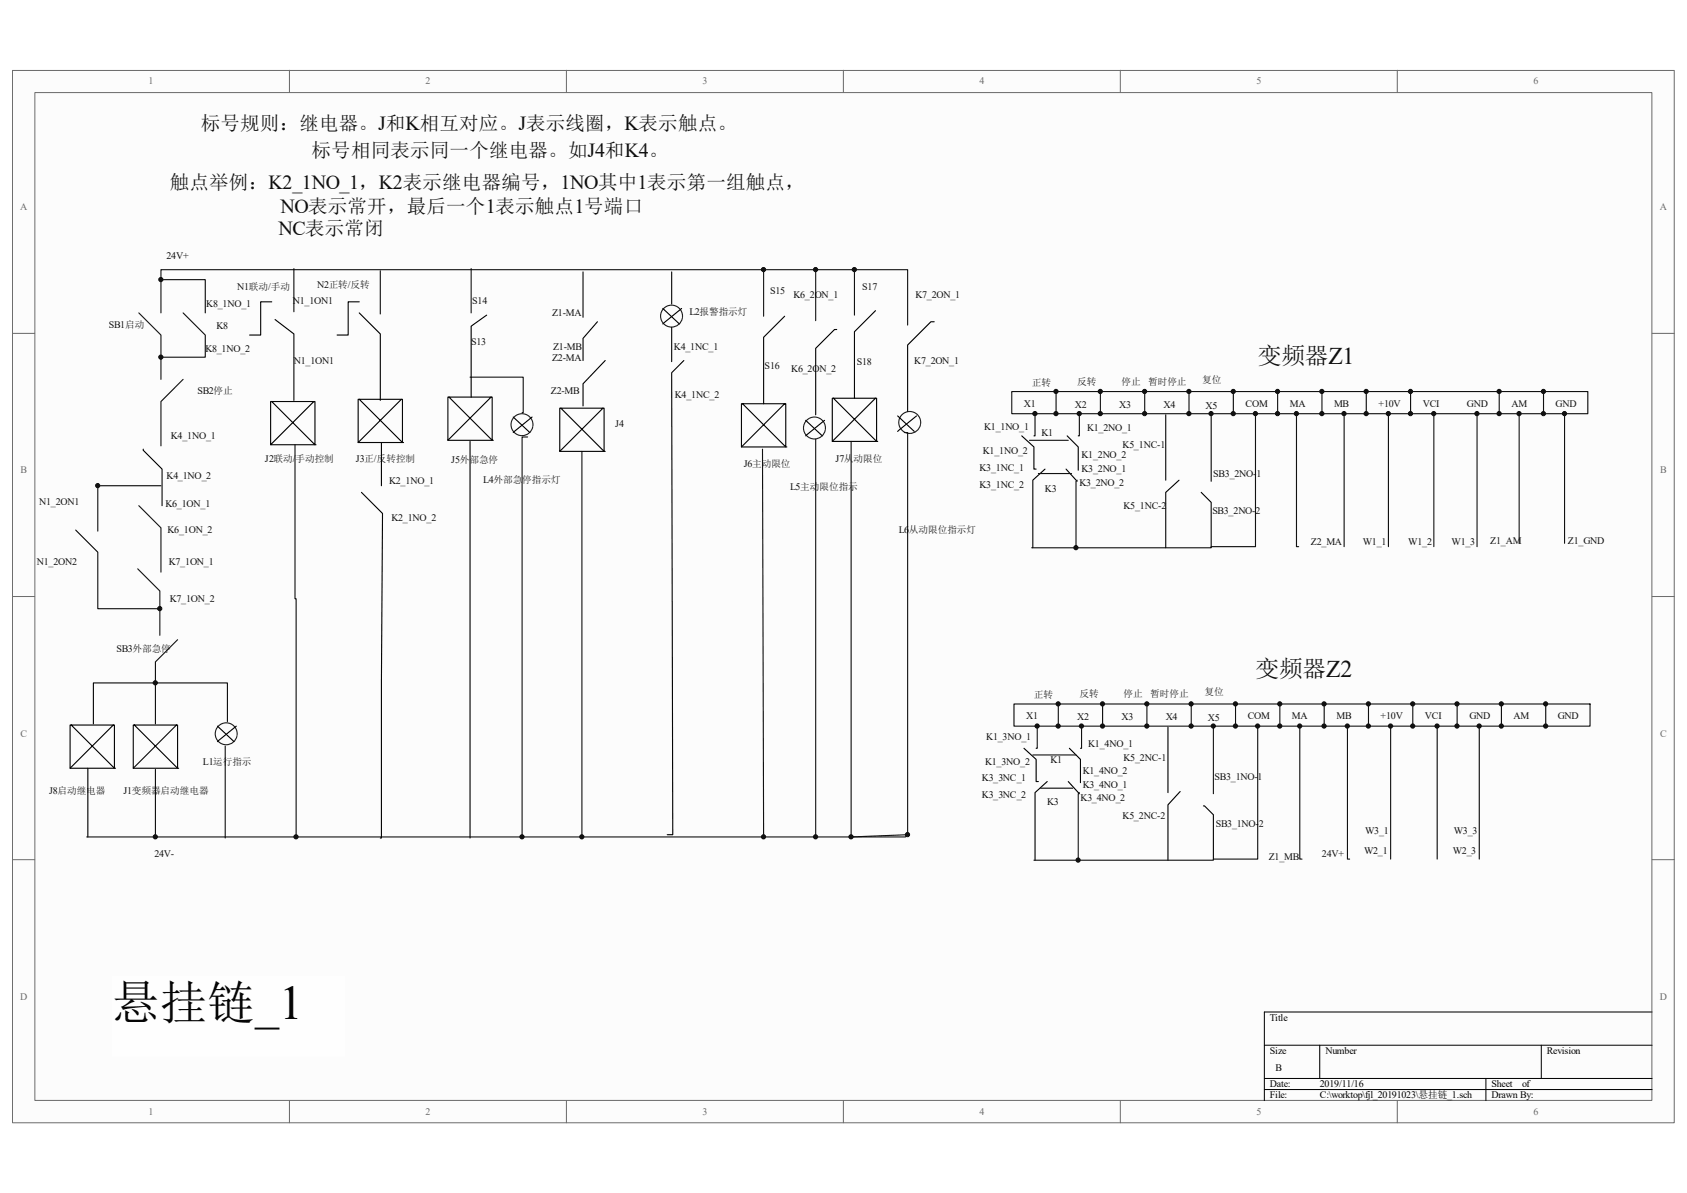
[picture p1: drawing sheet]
<svg xmlns="http://www.w3.org/2000/svg" width="297mm" height="210mm" viewBox="0 0 297 210" stroke-linecap="round" stroke-linejoin="round" font-family="sans-serif">
<path d="M2.2 12.4h292.6v185.3h-292.6z" fill="#fcfcfc"/>
<path d="M2.2 12.4h292.6v185.3h-292.6z" fill="none" stroke="#6a6a6a" stroke-width=".18"/>
<path d="M6.2 16.3h284.6v177.4h-284.6z" fill="#fcfcfc"/>
<g fill="none" stroke="#6a6a6a" stroke-width=".18">
<path d="M6.1 16.3h284.7v177.4h-284.7zM51 12.4v3.9M99.7 12.4v3.9M148.5 12.4v3.9M197.2 12.4v3.9M246 12.4v3.9M2.2 58.7h3.9M290.9 58.7h3.9M2.2 105h3.9M290.9 105h3.9M2.2 151.3h3.9M290.9 151.3h3.9"/>
<path d="M51 193.8v3.9M99.7 193.8v3.9M148.5 193.8v3.9M197.2 193.8v3.9M246 193.8v3.9"/>
</g>
<path d="M290.9 178.2h-68.3v15.6M222.6 184h68.3M222.6 189.9h68.3M222.6 191.8h68.3M232.4 184v5.9M261.6 189.9v3.9M271.4 184v5.9" fill="none" stroke="#000" stroke-width=".18"/>
<g fill="none" stroke="#0e0e0e" stroke-width=".19">
<path d="M24.4 55.1l3.9 3.9v7.8M28.3 49.2h7.8v5.9M28.3 55.1v-7.6h131.5v9.7M32.2 55.1l3.9 3.9v3.9h-7.8M51.7 47.3v7.6M67 47.7v7.6M82.9 47.3v7.8M102.6 47.9v8M134.4 47.5v8.2M143.6 47.5v8.9M150.4 47.5v8M32.2 66.8l-3.9 3.9v7.8"/>
<path d="M51.9 78.3v27.1h.2v41.9M82.8 66.4h9.3v6.2h-.2M92.9 76.9h-1v70.4M102.5 79.5v67.8M134.2 79.1l.2 68.2M143.6 77.3v70M159.2 76.1h.6v70.8l-10 .4v-69.6M181.3 77.5h6.8M182.2 72.8v3.9h-.2M185.9 68.9v3.9M190 72.8v3.9h-.2M193.7 68.9v3.9"/>
<path d="M201.5 68.9v3.9M209.3 68.9v3.9M213.2 72.8v11.9M217.1 68.9v3.9M221 72.8v23.4h-7.8v.2h-31.6M224.9 68.9v3.9M228.3 72.8v23.4h.3M232.7 68.9v3.9M236.6 72.8v23.4M240.5 68.9h39.1v3.9h-101.5v-3.9h62.4v3.9M244.4 72.8v23.4M248.3 68.9v3.9"/>
<path d="M252.4 72.8v23.4M260 72.8v23.4M263.9 68.9v3.9M267.5 72.8v22.8M271.8 68.9v3.9M275.5 72.8v22.8M13.3 93.3l3.9 3.9v10h10.9M17 85.5h11.3M17.2 85.5v8M24.4 89l3.9 3.9v7.8M182.8 83.4h5.9M189.6 84.5l-.2 .2v11.7"/>
<path d="M24.2 100.1l3.9 3.9v7.8M31.3 112.6l-3.9 3.9v10.9M27.4 120.2h12.6v6.9M27.4 135.4v11.9l-.2-.2M39.7 131.3v16.2M178.5 123.9h101.4v3.9h-101.4zM181.8 132.9h7.6M182.6 127.8v3.9h-.2M183.2 138.8h5.7M186.3 123.9v3.9M190 139.5l-.2 .2v11.7M190.4 127.8v3.9h-.2"/>
<path d="M194.1 123.9v3.9M201.9 123.9v3.9M209.7 123.9v3.9M213.6 127.8v11.9M217.5 123.9v3.9M221.4 127.8v23.4h-7.8v.2h-31.6M225.3 123.9v3.9M228.8 127.8v23.4h.4M233.1 123.9v3.9M237.2 127.8v23.4h.4M240.9 123.9v3.9M244.8 127.8v23.4"/>
<path d="M248.7 123.9v3.9M253 127.8v23.4M256.5 123.9v3.9M260.4 127.8v23.4M264.3 123.9v3.9M272.1 123.9v3.9M159.8 146.9l-.4 .4h-144.1"/>
</g>
<g fill="none" stroke="#000" stroke-width=".19">
<path d="M47.8 53.1h-1.9v5.9h-2M48.4 56.3l3.3 2.5v11.7M63.2 53.1h-1.9v5.9h-2M63.2 55.1l3.8 3.7v11.7M85.7 55.5l-2.8 1.9v12.5M105.2 56.6l-2.6 3v3.9M116.7 54.3l2.9 2.7M118.3 47.9v5.6M118.3 57.6v6.1M120 54.3l-3.3 2.7M138.1 55.7l-3.7 3.7v11.7M147.3 58h-.4l-3.3 3.3v11.7"/>
<path d="M154.1 54.7l-3.7 3.7v11.7M164.5 56.6h-.6l-4.1 4.1v11.7M25.2 79.1v.2l3.3 3.3v6.4M47.6 78.3h8M47.8 70.7l7.6 7.6v-7.6h-7.8v7.6l7.7-7.6M63.1 77.9h8M63.2 70.3l7.7 7.6v-7.6h-7.8v7.6l7.6-7.6M67.2 77.9v7.6M78.9 77.5h7.9M79 69.9l7.7 7.6v-7.6h-7.8v7.6l7.6-7.6M82.8 77.7v69.8M90.4 73.4l2.9 2.7"/>
<path d="M93.7 73.4l-3.3 2.7M98.6 79.5h8M98.7 71.9l7.7 7.6v-7.6h-7.8v7.6l7.6-7.6M106.6 63.5l-4 4.1v3.9M120.4 63.5l-2.1 2.1 .1 81.3h-.9M130.5 78.7h8M130.7 71.1l7.6 7.6v-7.6h-7.8v7.6l7.6-7.6M141.9 74l2.9 2.7M145.2 74l-3.3 2.7M146.5 77.7h8M146.7 70.1l7.6 7.6v-7.6h-7.8v7.6l7.6-7.6M158 73.2l3 2.8"/>
<path d="M161.4 73.2l-3.4 2.8M179.9 76.7l2.1 2v3.9h.4M187.9 76.7l1.9 2v4.1M205.2 73v11.5M63.6 86.7l3.7 3.7-.1 29.8v27.3h-.2M184 82.6l-2.2 1.9v11.9M187.7 82.6l1.9 2.1M207.6 84.5l-2.4 2.2v9.7M211.5 86.7l1.7 1.7v7.8M12.3 135.2h8M12.5 127.6l7.6 7.6v-7.6h-7.8v7.6l7.6-7.6M15.5 135.2v12.1"/>
<path d="M23.5 135.2h8M23.7 127.6l7.6 7.6v-7.6h-7.8v7.6l7.6-7.6M27.4 120.2h-11v7.2M38.3 127.8l2.9 2.8M41.6 127.8l-3.3 2.8M180.3 131.7l2.1 2v3.9h.4M184.4 137.6l-2.2 1.9v11.9M188.1 137.6l1.9 2.1M188.3 131.7l1.9 2v4.1M205.6 128v11.5M207.8 139.3l-2.2 2.4v9.7M211.9 141.9h.2l1.5 1.5v7.8"/>
</g>
<path d="M120.1 55.9a1.93 1.93 0 0 0-2.6-2 1.93 1.93 0 0 0-.5 3.3 1.93 1.93 0 0 0 3.1-1.2M93.8 75a1.93 1.93 0 0 0-2.6-2 1.93 1.93 0 0 0-.5 3.3 1.93 1.93 0 0 0 3.1-1.2M145.3 75.6a1.93 1.93 0 0 0-2.7-2 1.93 1.93 0 0 0-.4 3.3 1.93 1.93 0 0 0 3.1-1.2M162.1 74.6a1.93 1.93 0 0 0-2.7-2 1.93 1.93 0 0 0-.4 3.3 1.93 1.93 0 0 0 3.1-1.2M41.7 129.4a1.93 1.93 0 0 0-2.6-2 1.93 1.93 0 0 0-.5 3.3 1.93 1.93 0 0 0 3.1-1.2" fill="none" stroke="#1c1c1c" stroke-width=".19"/>
<path d="M19.8 172h40.9v13.9h-40.9z" fill="#fefefe"/>
<path d="M19.8 171.9h40.9v14h-40.9z" fill="none" stroke="#fefefe" stroke-width=".18"/>
<g fill="#0e0e0e" stroke="#0e0e0e" stroke-width=".18">
<circle cx="17.2" cy="85.5" r=".37"/>
<circle cx="27.3" cy="147.3" r=".37"/>
<circle cx="27.3" cy="120.2" r=".37"/>
<circle cx="28.1" cy="107.1" r=".37"/>
<circle cx="28.3" cy="62.9" r=".37"/>
<circle cx="28.3" cy="49.2" r=".37"/>
<circle cx="52.1" cy="147.3" r=".37"/>
<circle cx="91.9" cy="147.3" r=".37"/>
<circle cx="102.4" cy="147.3" r=".37"/>
<circle cx="134.4" cy="147.3" r=".37"/>
<circle cx="134.4" cy="47.5" r=".37"/>
<circle cx="143.6" cy="147.3" r=".37"/>
<circle cx="143.6" cy="47.5" r=".37"/>
<circle cx="149.8" cy="147.3" r=".37"/>
<circle cx="150.4" cy="47.5" r=".37"/>
<circle cx="159.8" cy="146.9" r=".37"/>
<circle cx="182.2" cy="72.8" r=".37"/>
<circle cx="182.6" cy="127.8" r=".37"/>
<circle cx="185.9" cy="72.8" r=".37"/>
<circle cx="185.9" cy="68.9" r=".37"/>
<circle cx="186.3" cy="127.8" r=".37"/>
<circle cx="186.3" cy="123.9" r=".37"/>
<circle cx="189.4" cy="96.4" r=".37"/>
<circle cx="189.8" cy="151.4" r=".37"/>
<circle cx="190" cy="72.8" r=".37"/>
<circle cx="190.4" cy="127.8" r=".37"/>
<circle cx="193.7" cy="72.8" r=".37"/>
<circle cx="193.7" cy="68.9" r=".37"/>
<circle cx="194.1" cy="127.8" r=".37"/>
<circle cx="194.1" cy="123.9" r=".37"/>
<circle cx="201.5" cy="72.8" r=".37"/>
<circle cx="201.5" cy="68.9" r=".37"/>
<circle cx="201.9" cy="127.8" r=".37"/>
<circle cx="201.9" cy="123.9" r=".37"/>
<circle cx="209.3" cy="72.8" r=".37"/>
<circle cx="209.3" cy="68.9" r=".37"/>
<circle cx="209.7" cy="127.8" r=".37"/>
<circle cx="209.7" cy="123.9" r=".37"/>
<circle cx="213.2" cy="72.8" r=".37"/>
<circle cx="213.6" cy="127.8" r=".37"/>
<circle cx="217.1" cy="72.8" r=".37"/>
<circle cx="217.1" cy="68.9" r=".37"/>
<circle cx="217.5" cy="127.8" r=".37"/>
<circle cx="217.5" cy="123.9" r=".37"/>
<circle cx="221" cy="72.8" r=".37"/>
<circle cx="221.4" cy="127.8" r=".37"/>
<circle cx="224.9" cy="72.8" r=".37"/>
<circle cx="224.9" cy="68.9" r=".37"/>
<circle cx="225.3" cy="127.8" r=".37"/>
<circle cx="225.3" cy="123.9" r=".37"/>
<circle cx="228.2" cy="72.8" r=".37"/>
<circle cx="228.8" cy="127.8" r=".37"/>
<circle cx="232.7" cy="72.8" r=".37"/>
<circle cx="232.7" cy="68.9" r=".37"/>
<circle cx="233.1" cy="127.8" r=".37"/>
<circle cx="233.1" cy="123.9" r=".37"/>
<circle cx="236.6" cy="72.8" r=".37"/>
<circle cx="237.2" cy="127.8" r=".37"/>
<circle cx="240.5" cy="72.8" r=".37"/>
<circle cx="240.5" cy="68.9" r=".37"/>
<circle cx="240.9" cy="127.8" r=".37"/>
<circle cx="240.9" cy="123.9" r=".37"/>
<circle cx="244.4" cy="72.8" r=".37"/>
<circle cx="244.8" cy="127.8" r=".37"/>
<circle cx="248.3" cy="72.8" r=".37"/>
<circle cx="248.3" cy="68.9" r=".37"/>
<circle cx="248.7" cy="127.8" r=".37"/>
<circle cx="248.7" cy="123.9" r=".37"/>
<circle cx="252.4" cy="72.8" r=".37"/>
<circle cx="253" cy="127.8" r=".37"/>
<circle cx="256.5" cy="127.8" r=".37"/>
<circle cx="256.5" cy="123.9" r=".37"/>
<circle cx="260" cy="72.8" r=".37"/>
<circle cx="260.4" cy="127.8" r=".37"/>
<circle cx="263.9" cy="72.8" r=".37"/>
<circle cx="263.9" cy="68.9" r=".37"/>
<circle cx="264.3" cy="127.8" r=".37"/>
<circle cx="264.3" cy="123.9" r=".37"/>
<circle cx="267.4" cy="72.8" r=".37"/>
<circle cx="271.7" cy="72.8" r=".37"/>
<circle cx="271.7" cy="68.9" r=".37"/>
<circle cx="272.1" cy="127.8" r=".37"/>
<circle cx="272.1" cy="123.9" r=".37"/>
<circle cx="275.4" cy="72.8" r=".37"/>
</g>
<text font-size="8.3" x="19.8" y="179.4">悬挂链_1</text>
<g font-size="4.2" fill="#0e0e0e">
<text x="221.4" y="64">变频器Z1</text>
<text x="221" y="119.2">变频器Z2</text>
</g>
<g font-size="3.5" fill="#0e0e0e">
<text x="49" y="41.4">NC表示常闭</text>
<text x="49.4" y="37.5">NO表示常开，最后一个1表示触点1号端口</text>
</g>
<g font-size="3.4" fill="#0e0e0e">
<text x="35.3" y="22.8">标号规则：继电器。J和K相互对应。J表示线圈，K表示触点。</text>
<text x="54.9" y="27.7">标号相同表示同一个继电器。如J4和K4。</text>
<text x="29.9" y="33.4">触点举例：K2_1NO_1，K2表示继电器编号，1NO其中1表示第一组触点，</text>
</g>
<g font-size="1.8" fill="#696969">
<text x="26.2" y="14.9">1</text>
<text x="74.9" y="14.9">2</text>
<text x="123.7" y="14.9">3</text>
<text x="172.5" y="14.9">4</text>
<text x="221.2" y="14.9">5</text>
<text x="270" y="14.9">6</text>
<text x="3.6" y="37">A</text>
<text x="292.2" y="37">A</text>
<text x="3.6" y="83.4">B</text>
<text x="292.3" y="83.4">B</text>
<text x="3.6" y="129.7">C</text>
<text x="292.3" y="129.7">C</text>
<text x="3.6" y="176">D</text>
<text x="292.2" y="176">D</text>
<text x="26.2" y="196.3">1</text>
<text x="74.9" y="196.3">2</text>
<text x="123.7" y="196.3">3</text>
<text x="172.5" y="196.3">4</text>
<text x="221.2" y="196.3">5</text>
<text x="270" y="196.3">6</text>
</g>
<g font-size="1.8" fill="#0e0e0e">
<text x="29.3" y="45.5">24V+</text>
<text x="41.8" y="51.1">N1联动/手动</text>
<text x="51.6" y="53.5">N1_1ON1</text>
<text x="55.8" y="50.8">N2正转/反转</text>
<text x="83.1" y="53.5">S14</text>
<text x="135.6" y="51.7">S15</text>
<text x="139.7" y="52.5">K6_2ON_1</text>
<text x="151.8" y="51">S17</text>
<text x="161.2" y="52.5">K7_2ON_1</text>
<text x="19.2" y="57.8">SB1启动</text>
<text x="36.3" y="54.1">K8_1NO_1</text>
<text x="38.1" y="58">K8</text>
<text x="97.2" y="55.6">Z1-MA</text>
<text x="121.4" y="55.5">L2报警指示灯</text>
<text x="36.2" y="61.9">K8_1NO_2</text>
<text x="51.7" y="64">N1_1ON1</text>
<text x="82.9" y="60.7">S13</text>
<text x="97.2" y="63.6">Z2-MA</text>
<text x="97.4" y="61.7">Z1-MB</text>
<text x="118.7" y="61.7">K4_1NC_1</text>
<text x="134.6" y="65">S16</text>
<text x="139.3" y="65.6">K6_2ON_2</text>
<text x="150.8" y="64.2">S18</text>
<text x="161" y="64">K7_2ON_1</text>
<text x="34.8" y="69.3">SB2停止</text>
<text x="97" y="69.3">Z2-MB</text>
<text x="118.8" y="70.1">K4_1NC_2</text>
<text x="180.3" y="71.6">X1</text>
<text x="189.2" y="71.8">X2</text>
<text x="197.1" y="71.8">X3</text>
<text x="204.9" y="71.8">X4</text>
<text x="219.3" y="71.6">COM</text>
<text x="227.1" y="71.6">MA</text>
<text x="234.9" y="71.6">MB</text>
<text x="242.7" y="71.6">+10V</text>
<text x="250.5" y="71.6">VCI</text>
<text x="258.3" y="71.6">GND</text>
<text x="266.1" y="71.6">AM</text>
<text x="273.9" y="71.6">GND</text>
<text x="30.1" y="77.3">K4_1NO_1</text>
<text x="108.3" y="75.1">J4</text>
<text x="173.3" y="75.7">K1_1NO_1</text>
<text x="183.4" y="76.7">K1</text>
<text x="191.4" y="75.9">K1_2NO_1</text>
<text x="212.3" y="72">X5</text>
<text x="46.7" y="81.4">J2联动/</text>
<text x="62.7" y="81.4">J3正/反转控制</text>
<text x="79.5" y="81.6">J5外部急停</text>
<text x="130.9" y="82.2">J6主动限位</text>
<text x="147.1" y="81.4">J7从动限位</text>
<text x="172.5" y="82.9">K3_1NC_1</text>
<text x="173.1" y="80">K1_1NO_2</text>
<text x="190.4" y="80.6">K1_2NO_2</text>
<text x="190.4" y="83.1">K3_2NO_1</text>
<text x="197.7" y="78.8">K5_1NC-1</text>
<text x="213.6" y="83.9">SB3_2NO-1</text>
<text x="6.9" y="89">N1_2ON1</text>
<text x="29.1" y="89.2">K6_1ON_1</text>
<text x="29.3" y="84.3">K4_1NO_2</text>
<text x="68.5" y="85.3">K2_1NO_1</text>
<text x="85.1" y="85.1">L4外部急停指示灯</text>
<text x="139.1" y="86.2">L5主动限位指示</text>
<text x="172.5" y="85.9">K3_1NC_2</text>
<text x="184" y="86.7">K3</text>
<text x="190" y="85.5">K3_2NO_2</text>
<text x="197.8" y="89.6">K5_1NC-2</text>
<text x="29.5" y="93.9">K6_1ON_2</text>
<text x="68.9" y="91.7">K2_1NO_2</text>
<text x="158.2" y="93.9">L6</text>
<text x="213.4" y="90.6">SB3_2NO-2</text>
<text x="262.4" y="95.8">Z1_AM</text>
<text x="276" y="95.8">Z1_GND</text>
<text x="6.5" y="99.5">N1_2ON2</text>
<text x="29.7" y="99.5">K7_1ON_1</text>
<text x="230.8" y="96">Z2_MA</text>
<text x="239.9" y="96">W1_1</text>
<text x="247.9" y="96">W1_2</text>
<text x="255.6" y="96">W1_3</text>
<text x="29.9" y="106">K7_1ON_2</text>
<text x="20.5" y="114.7">SB3外部急停</text>
<text x="173.7" y="130.3">K1_3NO_1</text>
<text x="180.7" y="126.6">X1</text>
<text x="189.7" y="126.8">X2</text>
<text x="191.6" y="131.5">K1_4NO_1</text>
<text x="197.4" y="126.8">X3</text>
<text x="205.2" y="126.8">X4</text>
<text x="212.6" y="127">X5</text>
<text x="219.7" y="126.6">COM</text>
<text x="227.5" y="126.6">MA</text>
<text x="235.3" y="126.6">MB</text>
<text x="243.1" y="126.6">+10V</text>
<text x="250.9" y="126.6">VCI</text>
<text x="258.7" y="126.6">GND</text>
<text x="266.5" y="126.6">AM</text>
<text x="274.3" y="126.6">GND</text>
<text x="35.7" y="134.6">L1运行指示</text>
<text x="172.8" y="137.5">K3_3NC_1</text>
<text x="173.4" y="134.6">K1_3NO_2</text>
<text x="185" y="134.2">K1</text>
<text x="190.6" y="136.2">K1_4NO_2</text>
<text x="197.8" y="134">K5_2NC-1</text>
<text x="213.8" y="137.4">SB3_1NO-1</text>
<text x="8.6" y="139.7">J8启动继电器</text>
<text x="21.7" y="139.7">J1变频器启动继电器</text>
<text x="172.8" y="140.5">K3_3NC_2</text>
<text x="184.4" y="141.6">K3</text>
<text x="190.2" y="141.1">K3_4NO_2</text>
<text x="190.6" y="138.7">K3_4NO_1</text>
<text x="197.7" y="144.2">K5_2NC-2</text>
<text x="214" y="145.5">SB3_1NO-2</text>
<text x="240.4" y="146.9">W3_1</text>
<text x="256" y="146.9">W3_3</text>
<text x="27.2" y="150.8">24V-</text>
<text x="223.4" y="151.4">Z1_MB</text>
<text x="232.7" y="150.8">24V+</text>
<text x="240.2" y="150.4">W2_1</text>
<text x="255.8" y="150.4">W2_3</text>
</g>
<g font-size="1.8">
<text x="223.6" y="179.7">Title</text>
<text x="223.6" y="185.5">Size</text>
<text x="233.3" y="185.5">Number</text>
<text x="272.3" y="185.5">Revision</text>
<text x="223.6" y="191.4">Date:</text>
<text x="224.5" y="188.5">B</text>
<text x="232.4" y="191.4">2019/11/16</text>
<text x="262.6" y="191.4">Sheet</text>
<text x="268" y="191.4">of</text>
<text x="223.6" y="193.3">File:</text>
<text x="232.4" y="193.3">C:\worktop\fjl_20191023\悬挂链_1.sch</text>
<text x="262.6" y="193.3">Drawn By:</text>
</g>
<g font-size="1.7" fill="#0e0e0e">
<text x="181.7" y="67.9">正转</text>
<text x="189.7" y="67.7">反转</text>
<text x="197.4" y="67.7">停止</text>
<text x="202.1" y="67.7">暂时停止</text>
<text x="211.7" y="67.4">复位</text>
<text x="52" y="81.4">手动控制</text>
<text x="160" y="93.9">从动限位指示灯</text>
<text x="182" y="122.9">正转</text>
<text x="190" y="122.7">反转</text>
<text x="197.8" y="122.7">停止</text>
<text x="202.5" y="122.7">暂时停止</text>
<text x="212" y="122.3">复位</text>
</g>
</svg>
